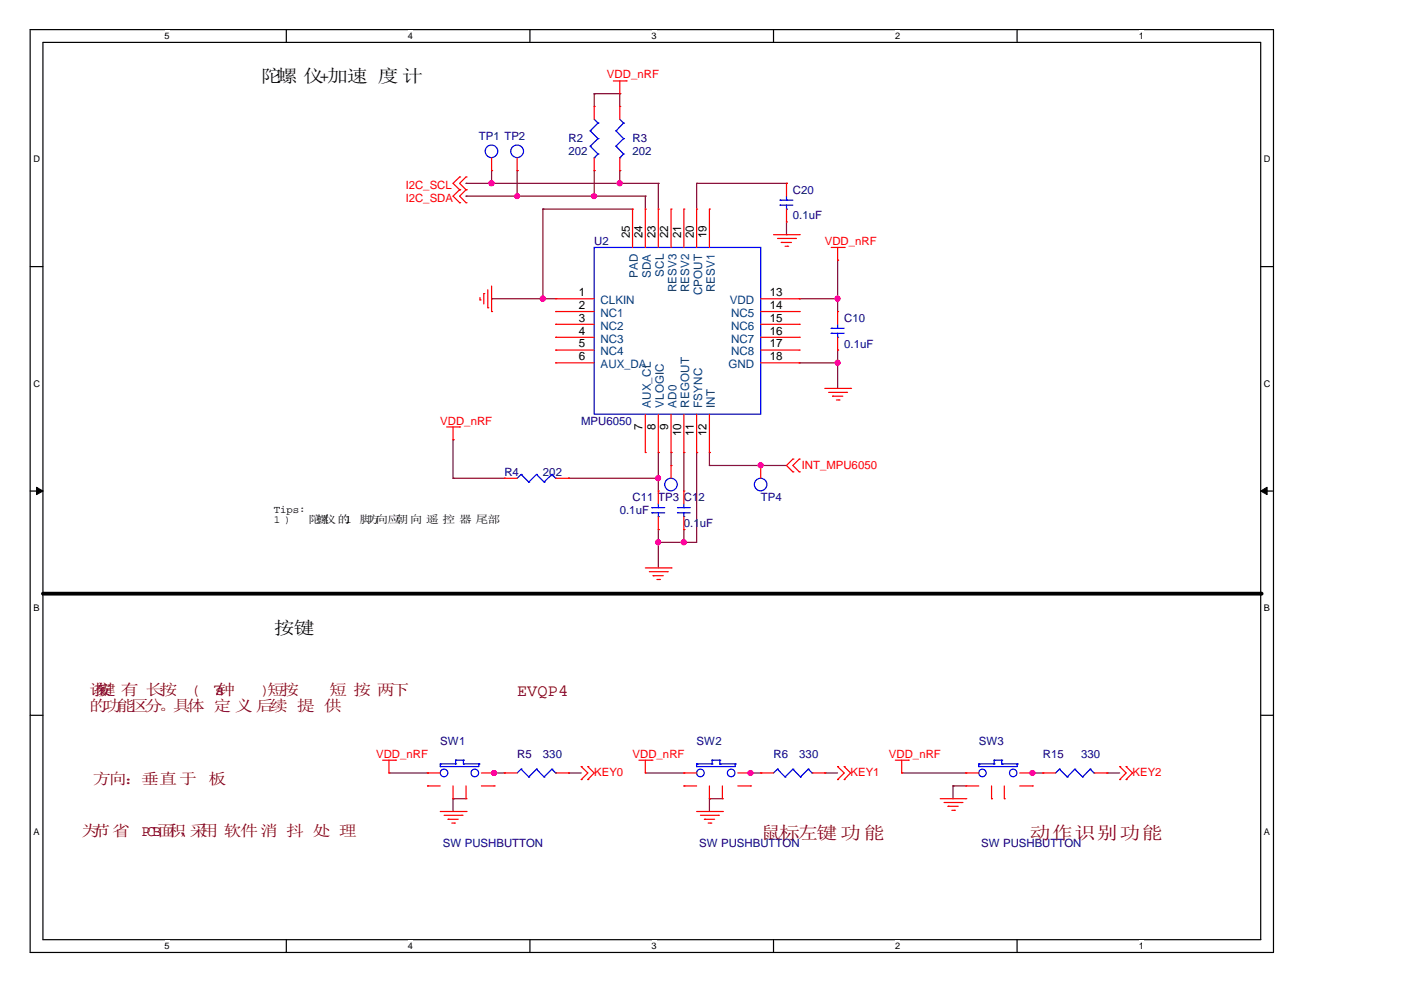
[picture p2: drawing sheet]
<svg xmlns="http://www.w3.org/2000/svg" width="297mm" height="210mm" viewBox="0 0 297 210" stroke-linecap="round" stroke-linejoin="round" font-family="sans-serif">
<path d="M6.4 6.3h263.6v195.6h-263.6zM9.1 9h258.2v190.2h-258.2z" fill="none" stroke="#000" stroke-width=".25"/>
<g fill="#fff">
<path d="M34.9 6.5h1v2.2h-1z"/>
<path d="M34.9 199.4h1v2.2h-1z"/>
</g>
<path d="M60.7 6.3v2.7M60.7 199.2v2.7" fill="none" stroke="#000" stroke-width=".25"/>
<g fill="#fff">
<path d="M86.5 6.5h1v2.2h-1z"/>
<path d="M86.5 199.4h1v2.2h-1z"/>
</g>
<path d="M112.4 6.3v2.7M112.4 199.2v2.7" fill="none" stroke="#000" stroke-width=".25"/>
<g fill="#fff">
<path d="M138.1 6.5h1.1v2.2h-1.1z"/>
<path d="M138.1 199.4h1.1v2.2h-1.1z"/>
</g>
<path d="M164 6.3v2.7M164 199.2v2.7" fill="none" stroke="#000" stroke-width=".25"/>
<g fill="#fff">
<path d="M189.8 6.5h1v2.2h-1z"/>
<path d="M189.8 199.4h1v2.2h-1z"/>
</g>
<path d="M215.6 6.3v2.7M215.6 199.2v2.7" fill="none" stroke="#000" stroke-width=".25"/>
<g fill="#fff">
<path d="M241.4 6.5h1.1v2.2h-1.1z"/>
<path d="M241.4 199.4h1.1v2.2h-1.1z"/>
<path d="M7.1 32.7h1.3v2.2h-1.3z"/>
<path d="M268 32.7h1.3v2.2h-1.3z"/>
<path d="M7.1 80.2h1.3v2.2h-1.3z"/>
<path d="M268 80.2h1.3v2.2h-1.3z"/>
</g>
<path d="M6.4 56.5h2.7M267.3 56.5h2.7" fill="none" stroke="#000" stroke-width=".25"/>
<g fill="#fff">
<path d="M7.1 127.8h1.2v2.2h-1.2z"/>
<path d="M268 127.8h1.2v2.2h-1.2z"/>
</g>
<path d="M6.4 104.1h2.7M267.3 104.1h2.7" fill="none" stroke="#000" stroke-width=".25"/>
<g fill="#000" stroke="#000" stroke-width=".21">
<path d="M7.7 103.3l1.4 .8-1.4 .8z" fill-rule="evenodd"/>
<path d="M267.3 104.1l1.3-.8v1.6z" fill-rule="evenodd"/>
</g>
<g fill="#fff">
<path d="M7.1 175.3h1.2v2.2h-1.2z"/>
<path d="M268 175.3h1.2v2.2h-1.2z"/>
</g>
<path d="M6.4 151.7h2.7M267.3 151.7h2.7" fill="none" stroke="#000" stroke-width=".25"/>
<path d="M9.1 125.9h258.2" fill="none" stroke="#000" stroke-width=".8"/>
<circle cx="267.3" cy="125.9" r=".4" fill="#000"/>
<g fill="none" stroke="#800040" stroke-width=".25">
<path d="M126 19.9h.1M126 19.9v2.7M126 19.9h5.4M131.4 19.9h.1M131.4 19.9v2.7M98.8 38.9h.1M98.8 38.9h40.8M104.2 38.9h.1M104.2 36.2h.1M104.2 36.2v2.7M109.6 36.2h.1M109.6 36.2v5.4"/>
<path d="M126 36.2h.1M126 36.2v5.4M131.4 38.9h.1M131.4 36.2h.1M131.4 36.2v2.7M139.6 38.9h.1M139.6 38.9v5.4M147.7 38.9h.1M147.7 38.9h19.1M147.7 38.9v5.4M166.8 38.9h.1M98.8 41.6h.1"/>
<path d="M98.8 41.6h38M109.6 41.6h.1M115.1 44.3h.1M115.1 44.3h19M115.1 44.3v19M126 41.6h.1M136.8 41.6h.1M136.8 41.6v2.7M166.8 49.8h.1M166.8 47v2.8M177.6 55.2h.1M177.6 55.2v10.9"/>
<path d="M104.2 63.3h.1M104.2 63.3h13.6M115.1 63.3h.1M169.5 63.3h.1M169.5 76.9h.1M169.5 63.3h8.1M169.5 76.9h8.1M177.6 76.9h.1M177.6 63.3h.1M177.6 74.2h.1M177.6 74.2v8.2M96.1 93.2h.1"/>
<path d="M96.1 93.2v8.2M139.6 95.9h.1M139.6 95.9v8.2M142.3 95.9h.1M142.3 95.9v2.8M145 95.9h.1M145 95.9v8.2M147.7 95.9h.1M147.7 95.9v19.1h-8.1M150.4 95.9h.1M150.4 98.7h.1M150.4 95.9v2.8"/>
<path d="M150.4 98.7h16.4M161.3 98.7h.1M96.1 101.4h.1M96.1 101.4h10.8M120.5 101.4h.1M120.5 101.4h19.1M139.6 101.4h.1M139.6 115h.1M139.6 112.3h.1M139.6 112.3v8.1M145 112.3h.1M145 115h.1"/>
<path d="M145 112.3v2.7M82.5 163.9h8.1M90.6 163.9h.1M96.1 169.3h.1M96.1 169.3v2.8M96.1 169.3h2.7M104.2 163.9h2.7M104.8 163.9h.1M106.9 163.9h.1M120.5 163.9h.1M120.5 163.9h2.7M136.8 163.9h8.2"/>
<path d="M145 163.9h.1M150.4 169.3h.1M150.4 169.3v2.8M150.4 169.3h2.8M158.6 163.9h2.7M159.1 163.9h.1M161.3 163.9h.1M174.9 163.9h.1M174.9 163.9h2.7M191.2 163.9h13.6M202.1 166.6h.1M202.1 166.6v2.7"/>
<path d="M202.1 166.6h2.7M204.8 163.9h.1M218.4 163.9h2.7M218.9 163.9h.1M221.1 163.9h.1M234.7 163.9h.1M234.7 163.9h2.7"/>
</g>
<g fill="#f0f" stroke="#f0f" stroke-width=".25">
<circle cx="177.6" cy="76.9" r=".52"/>
<circle cx="125.9" cy="41.6" r=".51"/>
<circle cx="131.4" cy="38.8" r=".54"/>
<circle cx="104.2" cy="38.8" r=".54"/>
<circle cx="115.1" cy="63.3" r=".54"/>
<circle cx="145" cy="115" r=".54"/>
<circle cx="139.5" cy="115" r=".52"/>
<circle cx="139.5" cy="101.4" r=".52"/>
<circle cx="177.6" cy="63.3" r=".52"/>
<circle cx="109.6" cy="41.6" r=".51"/>
<circle cx="161.3" cy="98.6" r=".52"/>
<circle cx="218.9" cy="163.9" r=".52"/>
<circle cx="104.8" cy="163.9" r=".52"/>
<circle cx="159.1" cy="163.9" r=".52"/>
</g>
<g fill="none" stroke="#f00" stroke-width=".25">
<path d="M130 17.2h2.8M131.4 19.9h.1M131.4 17.2v2.7M132.8 17.2h.1M97.5 37.5h.1M97.5 37.5l-1.4 1.4 1.4 1.3M98.8 37.5h.1M98.8 37.5l-1.3 1.4 1.3 1.3M104.2 36.2h.1M104.2 33.5v2.7M109.6 36.2h.1M109.6 33.5v2.7"/>
<path d="M126 22.6h.1M126 36.2h.1M126 22.6v2.7M126 33.5v2.7M131.4 22.6h.1M131.4 36.2h.1M131.4 22.6v2.7M131.4 33.5v2.7M166.8 38.9h.1M166.8 38.9v2.7M97.5 40.2h.1M97.5 43h.1"/>
<path d="M97.5 40.2l-1.4 1.4 1.4 1.4M98.8 40.2h.1M98.8 43h.1M98.8 40.2l-1.3 1.4 1.3 1.4M134.1 44.3h.1M134.1 44.3v8.2M136.8 44.3h.1M136.8 44.3v8.2M139.6 44.3h.1M139.6 44.3v8.2M142.3 44.3h.1M142.3 44.3v8.2"/>
<path d="M145 44.3h.1M145 44.3v8.2M147.7 44.3h.1M147.7 44.3v8.2M150.4 44.3h.1M150.4 44.3v8.2M164 49.8h5.5M164.8 50.6h3.9M165.7 51.4h.1M165.7 51.4h2.1M166.5 52.2h.5M166.8 47h.1"/>
<path d="M166.8 44.3v2.7M167 52.2h.1M168.7 50.6h.1M169.5 49.8h.1M176.2 52.5h2.8M177.6 55.2h.1M177.6 52.5v2.7M179 52.5h.1M101.8 63.6h.1M101.8 63.1v.5M102.6 62.2h.1M102.6 62.2v2.2"/>
<path d="M103.4 65.2h.1M103.4 61.4v3.8M104.2 66.1h.1M104.2 60.6v5.5M117.8 63.3h.1M117.8 66.1h.1M117.8 68.8h.1M117.8 71.5h.1M117.8 74.2h.1M117.8 76.9h.1M117.8 63.3h8.2M117.8 66.1h8.2"/>
<path d="M117.8 68.8h8.2M117.8 71.5h8.2M117.8 74.2h8.2M117.8 76.9h8.2M161.3 63.3h8.2M161.3 66.1h8.2M161.3 68.8h8.2M161.3 71.5h8.2M161.3 74.2h8.2M161.3 76.9h8.2M169.5 66.1h.1M169.5 68.8h.1"/>
<path d="M169.5 71.5h.1M169.5 74.2h.1M169.5 76.9h.1M169.5 63.3h.1M177.6 66.1h.1M177.6 74.2h.1M177.6 66.1v2.7M177.6 71.5v2.7M94.7 90.5h2.8M96.1 93.2h.1M96.1 90.5v2.7M97.5 90.5h.1"/>
<path d="M136.8 95.9h.1M136.8 87.8v8.1M139.6 95.9h.1M139.6 87.8v8.1M142.3 98.7h.1M142.3 95.9h.1M142.3 87.8v8.1M142.3 98.7v2.7M145 95.9h.1M145 87.8v8.1M147.7 95.9h.1M147.7 87.8v8.1"/>
<path d="M150.4 95.9h.1M150.4 87.8v8.1M161.3 98.7h.1M161.3 98.7v2.7M168.1 97.3h.1M168.1 97.3l-1.3 1.4 1.3 1.3M169.5 97.3h.1M169.5 97.3l-1.4 1.4 1.4 1.3M174.9 82.4h5.4M175.7 83.2h3.8M176.5 84h.1M176.5 84h2.2"/>
<path d="M177.3 84.8h.6M177.9 84.8h.1M179.5 83.2h.1M180.3 82.4h.1M106.9 101.4h.1M106.9 101.4h2.7M117.8 101.4h2.7M120.5 101.4h.1M139.6 104.1h.1M139.6 112.3h.1M139.6 104.1v2.7M139.6 109.5v2.8"/>
<path d="M145 104.1h.1M145 112.3h.1M145 104.1v2.7M145 109.5v2.8M168.1 100h.1M169.5 100h.1M136.8 120.4h5.5M137.7 121.2h3.8M138.5 122.1h.1M138.5 122.1h2.1M139.3 122.9h.5M139.8 122.9h.1"/>
<path d="M141.5 121.2h.1M142.3 120.4h.1M81.1 161.2h2.8M82.5 163.9h.1M82.5 161.2v2.7M83.9 161.2h.1M90.6 163.9h.1M90.6 166.6h.1M90.6 163.9h2.7M90.6 166.6h2.7M93.3 172.1h5.5M94.1 172.9h3.9"/>
<path d="M95 173.7h.1M95 173.7h2.2M95.8 174.5h.6M96.1 169.3h.1M96.1 166.6v2.7M96.4 174.5h.1M98 172.9h.1M98.8 172.1h.1M98.8 169.3h.1M98.8 166.6v2.7M102.1 163.9h2.7M102.1 166.6h2.7"/>
<path d="M104.8 163.9h.1M104.8 166.6h.1M106.9 163.9h.1M106.9 163.9h2.7M117.8 163.9h2.7M120.5 163.9h.1M123.2 165.3h.1M123.2 162.5h.1M123.2 162.5l1.4 1.4-1.4 1.4M124.6 165.3h.1M124.6 162.5h.1M124.6 162.5l1.4 1.4-1.4 1.4"/>
<path d="M135.5 161.2h2.7M136.8 163.9h.1M136.8 161.2v2.7M138.2 161.2h.1M145 163.9h.1M145 166.6h.1M145 163.9h2.7M145 166.6h2.7M147.7 172.1h5.5M148.5 172.9h3.8M149.4 173.7h.1M149.4 173.7h2.1"/>
<path d="M150.2 174.5h.5M150.4 169.3h.1M150.4 166.6v2.7M150.7 174.5h.1M152.3 172.9h.1M153.2 172.1h.1M153.2 169.3h.1M153.2 166.6v2.7M156.4 163.9h2.7M156.4 166.6h2.7M159.1 163.9h.1M159.1 166.6h.1"/>
<path d="M161.3 163.9h.1M161.3 163.9h2.7M172.2 163.9h2.7M174.9 163.9h.1M177.6 165.3h.1M177.6 162.5h.1M177.6 162.5l1.4 1.4-1.4 1.4M179 165.3h.1M179 162.5h.1M179 162.5l1.3 1.4-1.3 1.4M189.8 161.2h2.8M191.2 163.9h.1"/>
<path d="M191.2 161.2v2.7M192.6 161.2h.1M199.3 169.3h5.5M200.2 170.2h3.8M201 171h.1M201 171h2.2M201.8 171.8h.6M202.4 171.8h.1M204 170.2h.1M204.8 169.3h.1M204.8 163.9h.1M204.8 166.6h.1"/>
<path d="M204.8 163.9h2.7M204.8 166.6h2.7M210.2 169.3h.1M210.2 166.6v2.7M212.9 169.3h.1M212.9 166.6v2.7M216.2 163.9h2.7M216.2 166.6h2.7M218.9 163.9h.1M218.9 166.6h.1M221.1 163.9h.1M221.1 163.9h2.7"/>
<path d="M231.9 163.9h2.8M234.7 163.9h.1M237.4 165.3h.1M237.4 162.5h.1M237.4 162.5l1.4 1.4-1.4 1.4M238.8 165.3h.1M238.8 162.5h.1M238.8 162.5l1.3 1.4-1.3 1.4"/>
</g>
<g fill="none" stroke="#00f" stroke-width=".25">
<path d="M125.1 27.7h.1M125.1 31h.1M125.1 27.7l1.7 1.7M125.1 31l1.7 1.7M126 33.5h.1M126 25.3l.8 .8M126.8 26.1h.1M126.8 29.4h.1M126.8 32.7h.1M126.8 26.1l-1.7 1.6M126.8 29.4l-1.7 1.6M126.8 32.7l-.8 .8"/>
<path d="M130.6 27.7h.1M130.6 31h.1M130.6 27.7l1.6 1.7M130.6 31l1.6 1.7M131.4 33.5h.1M131.4 25.3l.8 .8M132.2 26.1h.1M132.2 29.4h.1M132.2 32.7h.1M132.2 26.1l-1.6 1.6M132.2 29.4l-1.6 1.6M132.2 32.7l-.8 .8"/>
<path d="M126 52.5h35.3v35.3h-35.3zM165.4 42.4h.1M165.4 43.5h.1M165.4 42.4h2.7M165.4 43.5h2.7M166.8 44.3h.1M166.8 42.4h.1M166.8 41.6v.8M166.8 43.5v.8M176.2 69.6h.1M176.2 70.7h.1M176.2 69.6h2.8"/>
<path d="M176.2 70.7h2.8M177.6 71.5h.1M177.6 69.6h.1M177.6 68.8v.8M177.6 70.7v.8M110.5 100.6h.1M110.5 100.6l-.9 .8M110.5 100.6l1.6 1.6M112.1 102.2h.1M113.7 100.6h.1M113.7 100.6l-1.6 1.6M113.7 100.6l1.7 1.6"/>
<path d="M115.4 102.2h.1M117 100.6h.1M117 100.6l-1.6 1.6M117 100.6l.8 .8M117.8 101.4h.1M138.2 107.6h.1M138.2 108.7h.1M138.2 107.6h2.7M138.2 108.7h2.7M139.6 109.5h.1M139.6 107.6h.1M139.6 106.8v.8"/>
<path d="M139.6 108.7v.8M143.6 107.6h.1M143.6 108.7h.1M143.6 107.6h2.7M143.6 108.7h2.7M145 109.5h.1M145 107.6h.1M145 106.8v.8M145 108.7v.8M93.3 162.5h.1M93.3 162h.1M93.3 162h3.3"/>
<path d="M93.3 162v.5M96.6 162h.1M96.6 161.2h.1M96.6 161.2h1.7M96.6 161.2v.8M98.3 161.2h.1M98.3 162h.1M98.3 162h3.2M98.3 161.2v.8M101.5 162h.1M101.5 162v.5h-8.2M110.5 163.1h.1"/>
<path d="M110.5 163.1l-.9 .8M110.5 163.1l1.6 1.6M112.1 164.7h.1M113.7 163.1h.1M113.7 163.1l-1.6 1.6M113.7 163.1l1.7 1.6M115.4 164.7h.1M117 163.1h.1M117 163.1l-1.6 1.6M117 163.1l.8 .8M117.8 163.9h.1M147.7 162.5h.1"/>
<path d="M147.7 162h.1M147.7 162h3.3M147.7 162v.5M151 162h.1M151 161.2h.1M151 161.2h1.6M151 161.2v.8M152.6 161.2h.1M152.6 162h.1M152.6 162h3.3M152.6 161.2v.8M155.9 162h.1"/>
<path d="M155.9 162v.5h-8.2M164.8 163.1h.1M164.8 163.1l-.8 .8M164.8 163.1l1.7 1.6M166.5 164.7h.1M168.1 163.1h.1M168.1 163.1l-1.6 1.6M168.1 163.1l1.6 1.6M169.7 164.7h.1M171.4 163.1h.1M171.4 163.1l-1.7 1.6M171.4 163.1l.8 .8"/>
<path d="M172.2 163.9h.1M207.5 162.5h.1M207.5 162h.1M207.5 162v.5M207.5 162h3.3M210.8 162h.1M210.8 161.2h.1M210.8 161.2v.8M210.8 161.2h1.6M212.4 161.2h.1M212.4 162h.1M212.4 162h3.2"/>
<path d="M212.4 161.2v.8M215.6 162h.1M215.6 162v.5h-8.1M224.6 163.1h.1M224.6 163.1l-.8 .8M224.6 163.1l1.7 1.6M226.3 164.7h.1M227.9 163.1h.1M227.9 163.1l-1.6 1.6M227.9 163.1l1.6 1.6M229.5 164.7h.1M231.1 163.1h.1"/>
<path d="M231.1 163.1l-1.6 1.6M231.1 163.1l.8 .8M231.9 163.9h.1"/>
<circle cx="104.2" cy="32.1" r="1.33"/>
<circle cx="109.7" cy="32.1" r="1.34"/>
<circle cx="142.3" cy="102.7" r="1.33"/>
<circle cx="161.3" cy="102.7" r="1.33"/>
<circle cx="94.1" cy="163.9" r=".81"/>
<circle cx="100.7" cy="163.9" r=".81"/>
<circle cx="148.5" cy="163.9" r=".81"/>
<circle cx="155" cy="163.9" r=".81"/>
<circle cx="208.3" cy="163.9" r=".79"/>
<circle cx="214.8" cy="163.9" r=".79"/>
</g>
<g font-size="3.8">
<text x="55.3" y="17.5">陀螺 仪+加速 度 计</text>
<text x="58" y="134.3">按键</text>
</g>
<g font-size="3.8" fill="#800000">
<text x="161.3" y="177.8">鼠标左键功能</text>
<text x="218.4" y="177.8">动作识别功能</text>
</g>
<text font-size="3.6" fill="#800000" x="109.6" y="147.7">EVQP4</text>
<g font-size="3.3" fill="#800000">
<text x="18.9" y="147.4">该</text>
<text x="19.8" y="147.4">按</text>
<text x="20.7" y="147.4">键 有 长按</text>
<text x="40.7" y="147.4">(</text>
<text x="45.1" y="147.4">7s钟</text>
<text x="55.1" y="147.4">)短按</text>
<text x="69.8" y="147.4">短 按 两下</text>
<text x="18.9" y="150.7">的功能区分。具体 定 义 后续 提 供</text>
<text x="19.7" y="166.2">方向：垂直于</text>
<text x="44.2" y="166.2">板</text>
<text x="17.3" y="177.3">为</text>
<text x="19.6" y="177.3">节省</text>
<text x="30" y="177.3">PCB面 ， 用 软件消 抖 处 理</text>
<text x="35.7" y="177.3">积 采</text>
</g>
<g font-size="2.5">
<text x="133.5" y="50.6" transform="rotate(-90 133.5 50.6)">25</text>
<text x="136.2" y="50.6" transform="rotate(-90 136.2 50.6)">24</text>
<text x="139" y="50.6" transform="rotate(-90 139 50.6)">23</text>
<text x="141.7" y="50.6" transform="rotate(-90 141.7 50.6)">22</text>
<text x="144.4" y="50.6" transform="rotate(-90 144.4 50.6)">21</text>
<text x="147.1" y="50.6" transform="rotate(-90 147.1 50.6)">20</text>
<text x="149.8" y="50.6" transform="rotate(-90 149.8 50.6)">19</text>
<text x="122.7" y="62.8">1</text>
<text x="122.7" y="65.5">2</text>
<text x="163.2" y="65.5">14</text>
<text x="163.2" y="62.8">13</text>
<text x="122.7" y="68.2">3</text>
<text x="122.7" y="70.9">4</text>
<text x="163.2" y="68.2">15</text>
<text x="163.2" y="70.9">16</text>
<text x="122.7" y="73.6">5</text>
<text x="122.7" y="76.3">6</text>
<text x="163.2" y="73.6">17</text>
<text x="163.2" y="76.3">18</text>
<text x="136.2" y="91.1" transform="rotate(-90 136.2 91.1)">7</text>
<text x="139" y="91.1" transform="rotate(-90 139 91.1)">8</text>
<text x="141.7" y="91.1" transform="rotate(-90 141.7 91.1)">9</text>
<text x="144.4" y="92.5" transform="rotate(-90 144.4 92.5)">10</text>
<text x="147.1" y="92.5" transform="rotate(-90 147.1 92.5)">11</text>
<text x="149.8" y="92.5" transform="rotate(-90 149.8 92.5)">12</text>
</g>
<g font-size="2.5" fill="#004080">
<text x="135.3" y="58.9" transform="rotate(-90 135.3 58.9)">PAD</text>
<text x="138" y="58.9" transform="rotate(-90 138 58.9)">SDA</text>
<text x="140.7" y="58.7" transform="rotate(-90 140.7 58.7)">SCL</text>
<text x="127.3" y="64.5">CLKIN</text>
<text x="143.4" y="62" transform="rotate(-90 143.4 62)">RESV3</text>
<text x="146.1" y="62" transform="rotate(-90 146.1 62)">RESV2</text>
<text x="148.8" y="62.6" transform="rotate(-90 148.8 62.6)">CPOUT</text>
<text x="151.6" y="62" transform="rotate(-90 151.6 62)">RESV1</text>
<text x="154.7" y="64.5">VDD</text>
<text x="127.3" y="67.2">NC1</text>
<text x="127.3" y="69.9">NC2</text>
<text x="155" y="67.2">NC5</text>
<text x="155" y="69.9">NC6</text>
<text x="127.3" y="72.7">NC3</text>
<text x="127.3" y="75.4">NC4</text>
<text x="155" y="72.7">NC7</text>
<text x="155" y="75.4">NC8</text>
<text x="127.3" y="78.1">AUX_DA</text>
<text x="154.5" y="78.1">GND</text>
<text x="138" y="86.5" transform="rotate(-90 138 86.5)">AUX_CL</text>
<text x="140.7" y="86.5" transform="rotate(-90 140.7 86.5)">VLOGIC</text>
<text x="143.4" y="86.5" transform="rotate(-90 143.4 86.5)">AD0</text>
<text x="146.1" y="86.5" transform="rotate(-90 146.1 86.5)">REGOUT</text>
<text x="148.8" y="86.5" transform="rotate(-90 148.8 86.5)">FSYNC</text>
<text x="151.6" y="86.5" transform="rotate(-90 151.6 86.5)">INT</text>
</g>
<g font-size="2.4" fill="#f00">
<text x="128.7" y="16.6">VDD_nRF</text>
<text x="86" y="40">I2C_SCL</text>
<text x="86" y="42.7">I2C_SDA</text>
<text x="174.9" y="52">VDD_nRF</text>
<text x="93.3" y="90">VDD_nRF</text>
<text x="170" y="99.5">INT_MPU6050</text>
<text x="79.8" y="160.7">VDD_nRF</text>
<text x="134.1" y="160.7">VDD_nRF</text>
<text x="188.5" y="160.7">VDD_nRF</text>
<text x="126" y="164.5">KEY0</text>
<text x="180.3" y="164.5">KEY1</text>
<text x="240.1" y="164.5">KEY2</text>
</g>
<g font-size="2.4" fill="#000080">
<text x="101.5" y="29.7">TP1 TP2</text>
<text x="120.5" y="30.2">R2</text>
<text x="120.5" y="32.9">202</text>
<text x="134.1" y="30.2">R3</text>
<text x="134.1" y="32.9">202</text>
<text x="168.1" y="41.1">C20</text>
<text x="168.1" y="46.5">0.1uF</text>
<text x="126" y="52">U2</text>
<text x="179" y="68.3">C10</text>
<text x="179" y="73.7">0.1uF</text>
<text x="123.2" y="90">MPU6050</text>
<text x="106.9" y="100.9">R4</text>
<text x="115.1" y="100.9">202</text>
<text x="134.1" y="106.3">C11</text>
<text x="139.6" y="106.3">TP3</text>
<text x="145" y="106.3">C12</text>
<text x="161.3" y="106.3">TP4</text>
<text x="131.4" y="109">0.1uF</text>
<text x="145" y="111.7">0.1uF</text>
<text x="93.3" y="158">SW1</text>
<text x="109.6" y="160.7">R5</text>
<text x="115.1" y="160.7">330</text>
<text x="147.7" y="158">SW2</text>
<text x="164" y="160.7">R6</text>
<text x="169.5" y="160.7">330</text>
<text x="207.5" y="158">SW3</text>
<text x="221.1" y="160.7">R15</text>
<text x="229.2" y="160.7">330</text>
<text x="93.9" y="179.7">SW PUSHBUTTON</text>
<text x="148.3" y="179.7">SW PUSHBUTTON</text>
<text x="208" y="179.7">SW PUSHBUTTON</text>
</g>
<g font-size="2.3">
<text x="58" y="108.7">Tips:</text>
<text x="58" y="111">1 )</text>
<text x="65.4" y="111">陀 仪的</text>
<text x="67" y="111">螺</text>
<text x="73.2" y="111">1</text>
<text x="76.2" y="111">脚方向应朝向 遥 控 器 尾部</text>
</g>
<g font-size="1.9">
<text x="34.9" y="8.3">5</text>
<text x="86.5" y="8.3">4</text>
<text x="138.1" y="8.3">3</text>
<text x="189.8" y="8.3">2</text>
<text x="241.4" y="8.3">1</text>
<text x="7.1" y="34.4">D</text>
<text x="268" y="34.4">D</text>
<text x="7.1" y="82">C</text>
<text x="268" y="82">C</text>
<text x="7.1" y="129.6">B</text>
<text x="268" y="129.6">B</text>
<text x="7.1" y="177.1">A</text>
<text x="268" y="177.1">A</text>
<text x="34.9" y="201.2">5</text>
<text x="86.5" y="201.2">4</text>
<text x="138.1" y="201.2">3</text>
<text x="189.8" y="201.2">2</text>
<text x="241.4" y="201.2">1</text>
</g>
</svg>
